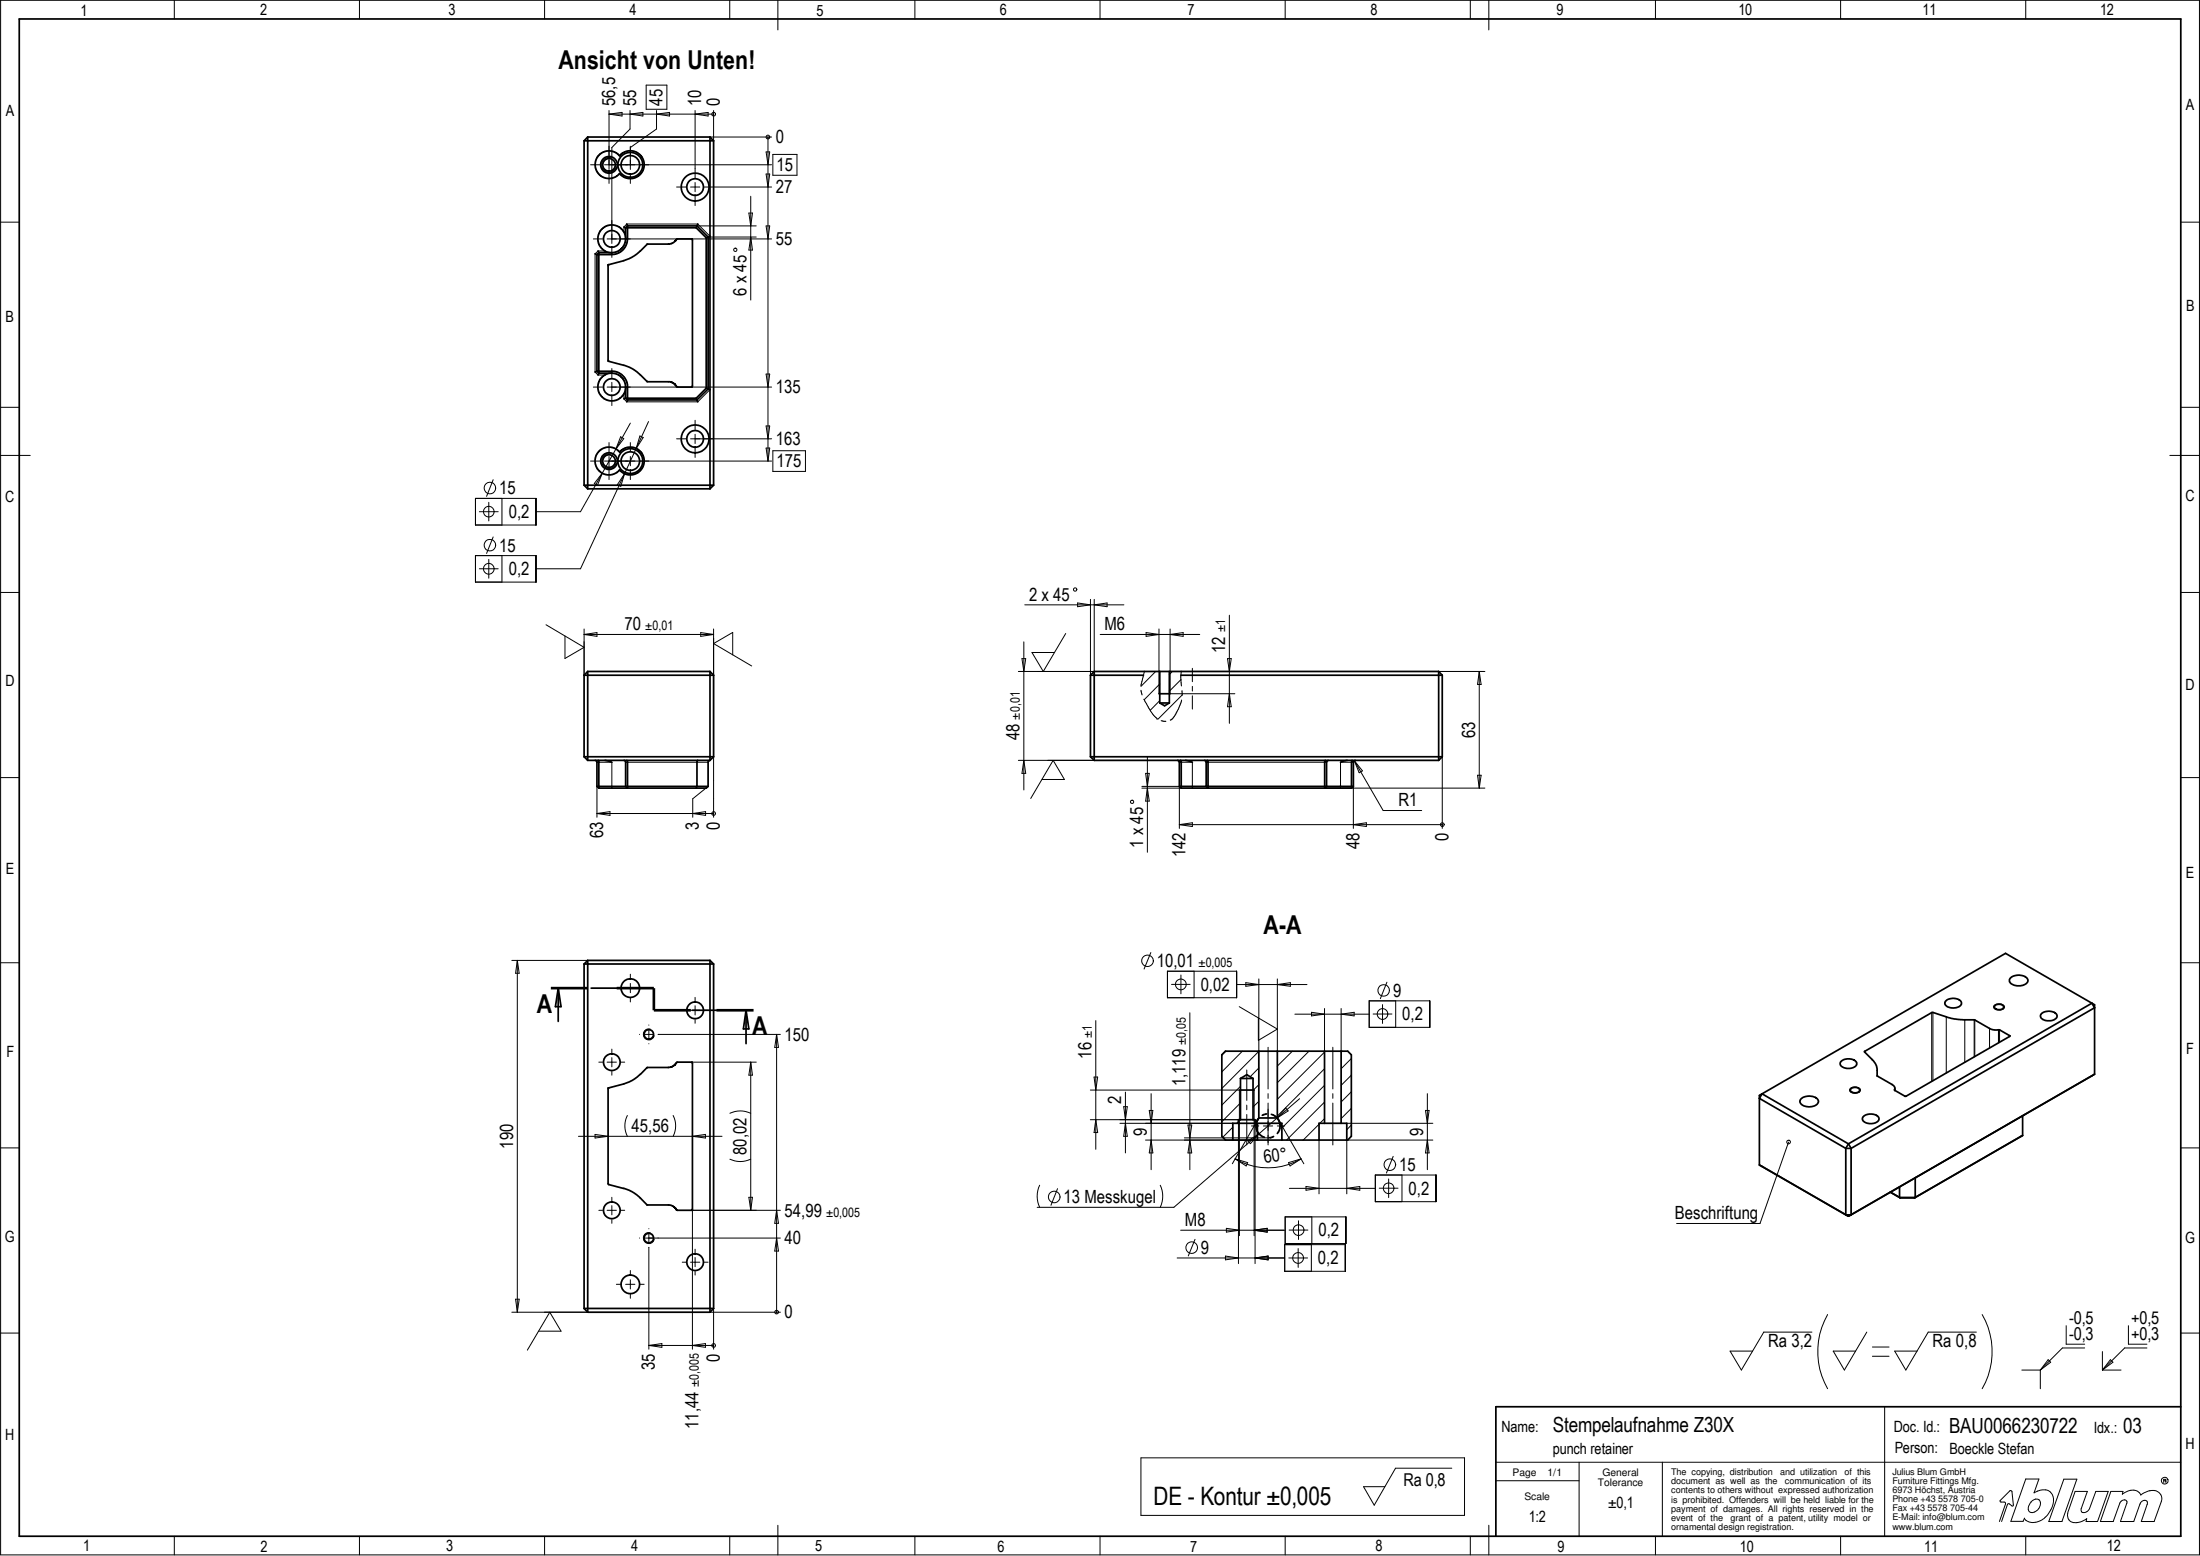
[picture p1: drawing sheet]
<svg xmlns="http://www.w3.org/2000/svg" width="594mm" height="420mm" viewBox="0 0 594 420" stroke-linecap="round" stroke-linejoin="round" font-family="sans-serif">
<g fill="none" stroke="#000" stroke-width=".27">
<path d="M.2 .1h593.7v419.8h-593.7zM47.1 .1v5M97.1 .1v5M147.1 .1v5M197.1 .1v5M210.1 .1v8M247.1 .1v5M297 .1v5M347 .1v5M397 .1v5M402 .1v8M447 .1v5"/>
<path d="M497 .1v5M547 .1v5M164.5 30.8h28.2M164.5 29.8v16M164.5 30.8l3.5-.4v.9zM170.1 29.8v5l-4.9 5v25.9M170.1 30.8l3.5-.4v.9zM170.2 39.5v6.3M174.5 23h5.6v6.5h-5.6zM177.3 29.8v5l-7.1 5M177.3 30.8l3.5-.4v.9zM187.7 29.8v18.2"/>
<path d="M187.7 30.8l3.5-.4v.9zM191.7 37h16.7M192.7 30.8h.1M192.7 29.8v8.2M207.4 37h.1M207.4 37v87.5M.2 60h5M159.5 44.5h2.5M163.2 44.5h45.2M164.5 47v2.5M165 42.6a2 2 0 0 0-2.5 1.4 2 2 0 0 0 1.5 2.5 2 2 0 0 0 2.4-1.5M170.2 47v2.5"/>
<path d="M182.7 50.5h2.5M186.5 50.5h2.5M187.7 49.3v2.5M187.7 53v2.5M190.2 50.5h18.2M202.2 57.5h1l-.5 3.5zM202.7 53v28M206.9 41h.9l-.4 3.5zM206.9 47h.9l-.4 3.5zM208.7 41.7h6.5v5.6h-6.5zM588.9 60h5M160.2 64.5h2.5"/>
<path d="M163.4 67.8h-1.9l-.8 .7v32l.8 .8h1.9M164 64.5h44.4M165.2 67v2.5M168.5 62.7v-1.4l.7-.8h19.2l3.3 3.3M188.2 61h16M191.2 64h13M202.7 64l.5 3.5h-1zM206.9 61h.9l-.4 3.5zM165.2 99.5v2.5M.2 110h5M160.2 104.5h2.5M164 104.5h44.4"/>
<path d="M164.5 119.5v2.5M165.2 103.3v2.4M165.2 107v2.5M167.6 117.9l.8 .5-2.1 2.8zM170.2 119.5v2.5M170.2 114.3l-3.9 6.9M172.8 117.7l.9 .5-1.9 2.9zM175.1 113.8l-6.5 14.1M182.7 118.5h2.5M186.5 118.5h21.9M187.7 113.5v2.5M187.7 117.3v2.5"/>
<path d="M191.7 105.2l-3.3 3.3h-19.2l-.7-.8v-1.3M206.9 101h.9l-.4 3.5zM206.9 115h.9l-.4 3.5zM588.9 110h5M.2 123h8M128.4 134.6h16.3v7.2h-16.3zM129.4 138.2h5.1M132 135.6v5.1M133.2 129.5l-1.8 4.5M135.5 134.6v7.2M159.5 124.5h2.5M162.6 127.8l-1.3 3.3-.8-.5z"/>
<path d="M163.2 124.5h45.2M164.5 123.3v2.5M164.5 127v2.5M165 122.6a2 2 0 0 0-2.5 1.4 2 2 0 0 0 1.5 2.5 2 2 0 0 0 2.4-1.5M166.3 121.2l-9.5 17h-12.1M168.6 127.9l-11.8 25.7h-12.1M168.6 127.9l-1 3.4-.9-.4zM170.2 123.3v2.5M170.2 127v2.5M187.7 121v2.5M206.9 121h.9l-.4 3.5zM208.7 121.7h8.8v5.6h-8.8z"/>
<path d="M585.9 123h8M.2 160h5M128.4 150h16.3v7.2h-16.3zM129.4 153.6h5.1M132 151v5.1M133.2 145l-1.8 4.4M135.5 150v7.2M588.9 160h5M147.4 168.7l10.3 6.1-5.1 3v-6.1M157.7 171.3l3.5-.5v1zM157.7 169.8v12.5M157.7 171.3h35"/>
<path d="M189.2 170.8l3.5 .5-3.5 .5zM192.7 169.8v12.5M197.9 176.8v-6l-5.2 3 10.3 6M276 177.8h1l-.5 3.5zM276.5 173.3v40M276.7 163.3h26.8M287.8 171.1l-6.1 10.2-3-5.1h6M291 162.8l3.5 .5-3.5 .5zM294.5 161.8v20.5M295.5 161.8v20.5M295.5 163.3l3.5-.5v1zM297.1 171.3h26.9"/>
<path d="M309.5 170.8l3.5 .5-3.5 .5zM313 169.8v17.5M316 169.8v17.5h17.5M316 171.3l3.5-.5v1zM331.5 177.8h1l-.5 3.5zM332 166.1v29.2M275 181.3h20.5M308.1 186.4l.3 1.3M308.9 188.8l.1 .1M309 188.9l2 3.5 1.5 1.6M309 181.3l-.9 3.9M312.1 181.3l-4 4"/>
<path d="M312.5 194h.1M313.2 184.7l-4.2 4.2M313.2 189.2l-2.6 2.6M313.6 194.6l1.2 .2M316 181.3h17.5M316.6 181.3l-.8 .9M318.9 183.5l-3.1 3.1M319 181.3l-.2 1.7 .2 2.2M319 185.2h.1M319.1 189a11.7 11.7 0 0 1-3 5.4h-.1M319.2 186.5v1.2M319.2 187.7l-6.5 6.5"/>
<path d="M322 180.5v3.6M322 185.3v1.3M322 187.9v3.6M332 187.3l.5 3.5h-1zM388.5 181.3h12.5M399.5 181.3v31.5M399.5 181.3l.5 3.5h-1zM.2 210h5M161.2 205.8h4v7M161.2 219.7h31.5M161.2 212.3v8.4M161.2 219.7l3.5-.5v1z"/>
<path d="M168.9 205.8h22.3M187.1 219.7l3.4-.5v1zM191.2 212.3l-4.1 3.4v5M192.7 219.7h.1M192.7 204.3v16.4M275 205.3h20.5M276.5 205.3l.5 3.5h-1zM281.4 210.5h6l-3-5.2-6.1 10.3M308.3 212.3h10.2v11.4M308.3 212.8h10.7M309.4 208.8h.9l-.5 3.5zM309.8 204.3v25.8"/>
<path d="M309.8 212.8l.5 3.5h-.9zM318.5 205.8h3.5v7M325.7 205.8h32.5M357.7 212.8h43.3M365.5 205.8h-3.5v7M365.5 212.3v11.4M365.7 205.4l7.8 13.5h10.4M365.7 205.4l2.2 2.8-.9 .5zM389.5 204.3v19.4M399 209.3h1l-.5 3.5zM588.9 210h5M318.5 222.7l3.5-.5v1z"/>
<path d="M318.5 222.7h71M365.5 222.7l3.5-.5v1zM389.5 222.7h.1M.2 260h5M138.2 259.3h20.5M139.7 259.3v95M139.7 259.3l.5 3.5h-1zM310.8 257.2l-1.9 4.5M588.9 260h5M166.4 266.8h1.3M168.9 266.8h2.5M170.2 263.1v1.2"/>
<path d="M170.2 265.6v2.5M170.2 269.3v1.3M172.7 279.3h.1M172.7 266.8h1.2M173.9 279.3h2.5M175.2 276.8h.1M175.2 278v2.5M175.6 277.9a1.49 1.49 0 0 0-1.8 1 1.49 1.49 0 0 0 1 1.9 1.49 1.49 0 0 0 1.9-1.1M177.7 279.3h33M184.2 272.8h1M186.5 272.8h2.5M187.7 269.3v1"/>
<path d="M187.7 271.6v2.5M187.7 275.3v1M190.2 272.8h1M209.7 279.3v75M209.7 279.3l.5 3.5h-1zM295.9 275.6v34.7M315.2 262.3h18.7v7.1h-18.7zM316.4 265.8h5M318.9 263.3v5.1M321.3 273.5v42.3M322.4 262.3v7.1M333.9 265.9h19"/>
<path d="M334.6 271.8l10.3 6.1-5.1 3v-6M336.4 265.3l3.5 .6-3.5 .4zM339.9 264.3v19.6l-10 10M344.9 264.3v19.5M344.9 265.9l3.5-.6v1zM349.7 273.9h20M354.2 273.3l3.5 .6-3.5 .4zM357.7 272.3v11.5M362.2 272.3v11.5M362.2 273.9l3.5-.6v1zM369.7 270.3h16.4v7.1h-16.4zM370.8 273.8h5.1"/>
<path d="M373.3 271.3v5.1M374.5 265.2l-1.8 4.5M376.9 270.3v7.1M521.6 273.4v18.6M522 273.4v18.4M525.6 274.6v15.2M530.6 275.4v11.5M533.1 275.4v10M533.3 275.4v9.9M537.2 277.7v5.3M538.4 271.6a1.88 1.88 0 0 1 2.9 .3 1.69 1.69 0 0 1-3-.1zM539.7 278.1v3.5"/>
<path d="M540 278.1v3.3M542.7 279.7v.2M161.7 286.8h1M164 286.8h2.4M165.2 283.3v1M165.2 285.6v2.5M165.2 289.3v1M167.7 286.8h1M175.2 281.8v.1M186.7 286.8h17.5M202.7 286.8v40M202.7 286.8l.5 3.5h-1z"/>
<path d="M294.4 294.3h40.3v39.4M295.4 290.8h1l-.5 3.5zM303.4 298.8h1l-.5 3.5zM303.9 294.9v16.4M310.3 299.8h1l-.5 3.5zM310.8 295.3v20.5M331 283.8l-1.1 1.1M335 293.3l-5.1 5.1M335 297.8l-5.1 5.1M335.5 283.8l-5.6 5.6M336.7 288.9v8.2M336.7 298.4v1.3"/>
<path d="M338.7 294.3v39.4M339.9 288.4l-2.3 2.3M339.9 292.9l-1.5 1.5M339.9 297.4l-1.5 1.5M342.4 282.8v11.2M342.4 295.3v1.3M342.4 297.9v11.3M347.2 299.2l.6 .8-2.9 1.9zM349 283.8l-4.1 4.1M350.9 296.7l-6 5.2M353.5 283.8l-8.6 8.6M357.7 284.1l-12.8 12.7"/>
<path d="M357.7 288.6l-12.8 12.8M357.7 293.1l-11.5 11.5M357.7 297.6l-10.3 10.2M359.9 282.8v11.2M359.9 295.3v1.3M359.9 297.9v11.3M362.5 283.8l-.3 .3M364.9 285.8l-2.7 2.8M364.9 290.3l-2.7 2.8M364.9 294.8l-2.7 2.8M364.9 299.3l-2.7 2.7M384.9 299.8h1l-.5 3.5z"/>
<path d="M385.4 295.3v20.5M499.7 293.8a1.83 1.83 0 0 1 2.7 .5 1.77 1.77 0 0 1-3 .2zM503.5 283.9v.2M511.6 294.3v.1M.2 310h5M156.2 306.8h38.8M160.7 306.3l3.5 .5-3.5 .5zM169.4 301.2a6.2 6.2 0 0 0 0 5.6M181.8 301.2a6.2 6.2 0 0 1 0 5.6M187 306.8l3.5-.5v1zM197.1 313a6.6 6.6 0 0 0 5.6 0M197.1 300.6a6.6 6.6 0 0 1 5.6 0"/>
<path d="M294.4 302.3h40M295.9 302.3l.5 3.5h-1zM302.4 303.3h30.5M303.9 303.3l.5 3.5h-1zM309.3 307.8h30.2M310.8 307.8l.5 3.5h-1zM319.8 307.3h22.6M320.8 303.8h1l-.5 3.5zM321.3 307.8l.5 3.5h-1zM332.9 304.4l-2.7 2.7M333.5 312.9a17.6 17.6 0 0 0 17.8 0M333.5 312.9l3.4 1-.4 .9z"/>
<path d="M334.4 302.9l-.4 .4M334.4 303.3v37.9M335 302.3h.1M336.7 300.9v8.3M337 308.1l3-1.9-2.4 2.6zM337.9 304h2M338.9 303.3v37.9M339.1 303.3l-6.3 10.9M339.9 301.9l-1 1M340 306.2l-23 19.8h-36.9M341.2 304h2.5M344.9 301.9l-4.9 4.3"/>
<path d="M344.9 304h2M345.8 303.3l6.3 10.9M347.9 313.9l3.4-1-2.9 1.9zM356.2 303.6l-4.3 4.2M356.2 307.8v14.6M357.7 302.1l-1.3 1.2M363.7 303.3h23.2M363.7 307.8v14.6M363.9 307.8h23M364.9 303.8l-1.2 1.3M371.4 317.3h16.4v7.2h-16.4zM375 318.3v5.1"/>
<path d="M376.2 312.3l-1.8 4.4M378.6 317.3v7.2M385.4 307.8l.5 3.5h-1zM483 308.4l-7.7 22h-22.6M546.2 301.3l-29 16.8M588.9 310h5M161.7 326.8h1M164 326.8h2.4M165.2 323.3v1M165.2 325.5v2.5M165.2 329.3v1M167.7 326.8h1"/>
<path d="M172.7 334.3h.1M173.9 334.3h36.8M175.2 331.8h.1M175.2 333.1v2.5M175.2 336.8v27.5M175.6 332.9a1.49 1.49 0 0 0-1.8 1 1.49 1.49 0 0 0 1 1.8 1.49 1.49 0 0 0 1.9-1M186.7 326.8h24M187 326.6v37.7M187.7 337.3v1M187.7 339.6v2.5M202.2 323.3h1l-.5 3.5zM209.7 334.3l.5 3.5h-1z"/>
<path d="M209.7 326.8l.5 3.5h-1zM280.7 320a6.9 6.9 0 0 0 0 6M285.6 321l-1.8 4.5M313.3 320a6.9 6.9 0 0 1 0 6M317.9 339.7h29M318.8 332.2h28.2M322.7 334.6l-1.8 4.5M330.9 339.2l3.5 .5-3.5 .5zM331.2 331.7l3.5 .5-3.5 .5zM338.7 332.2l3.5-.5v1zM338.9 339.7l3.5-.5v1zM346.9 336.1h16.4v7.2h-16.4z"/>
<path d="M347 328.6h16.4v7.2h-16.4zM348 339.7h5.1M348.1 332.1h5.1M348.2 320.9h23.2M350.6 337.1v5.1M350.6 329.6v5.1M352.7 320.4l3.5 .5-3.5 .5zM354.1 336.1v7.2M354.2 328.6v7.2M363.7 320.9l3.5-.5v1zM372.4 320.8h5.1M.2 360h5"/>
<path d="M138.2 354.3h20.5M139.2 350.8h1l-.5 3.5zM145.5 359.5h6l-3-5.2-6.1 10.3M166.4 346.8h1.3M168.9 346.8h2.5M170.2 343.1v1.2M170.2 345.6v2.5M170.2 349.3v1.3M172.7 346.8h1.2M184.2 340.8h1M186.5 340.8h2.5M187.7 343.3v1"/>
<path d="M190.2 340.8h1M191.7 354.3h19M192.7 353.3v11M209.7 354.3h.1M489.3 359.7h-13l-6.1 10.3-3-5.2h6.1M493.5 355a20.3 20.3 0 0 0 0 20M504.1 359.7l-6.1 10.3-3-5.2h6.1M533.7 359.7h-13l-6.1 10.3-3-5.2h6.1M535.3 355a20 20 0 0 1 0 20M557.9 358v5h5M574.8 358v5h4.9M588.9 360h5"/>
<path d="M175.2 363.3h17.5M175.2 363.3l3.5-.5v1zM187 363.3l3.5-.5v1zM192.7 363.3h.1M505.6 366.2h4.5M505.6 363.7h4.5M508.9 379.9v34.9M546 370h5M551 370v5M553.1 367.2l.7 .6-2.8 2.2zM562.9 364h-6l-5.9 6M567.7 370h5.1"/>
<path d="M567.7 365v5M569.9 367.2l.7 .6-2.9 2.2zM579.7 364h-6l-6 6M308.1 393.7h87.4v15.5h-87.4zM392 396.5h-15.2l-5.7 9.9-2.9-5h5.8M403.9 399.8h22.5M403.9 394.8h185M426.4 394.8v20M448.9 394.8v20M547 399.4h3.6l-1.3 3.7 1.7-.7 1.4-.1a2.51 2.51 0 0 1 2.1 2.4 6.2 6.2 0 0 1-5.9 6.4l-1.2-.4-.7-.7-.4 .8h-3.3zM557.3 399.4h3.5l-4 11.4h-3.6zM584.3 399.8h.4"/>
<path d="M584.7 399.8l.2 .5M584.7 399.8l.1-.3h-.5v.8M47.1 414.8v5.1M97.1 414.8v5.1M147.1 414.8v5.1M197.1 414.8v5.1M210.1 411.9v8M247.1 414.8v5.1M297 414.8v5.1M347 414.8v5.1M397 414.8v5.1M402 411.9v8"/>
<path d="M447 414.8v5.1M497 414.8v5.1M539.9 410.8l1.7-4.7-.2-.4-1.2-.1-.1-.4 2.9-2.7 .3 .3 .4 3.7-.3 .2-.9-.7-.3 .1-1.7 4.7M547 414.8v5.1M548.7 405.3l.2-.1a1.41 1.41 0 0 1 1.7-.2 2.22 2.22 0 0 1-.2 2.5 2.22 2.22 0 0 1-2.4 .7 2.18 2.18 0 0 1 .7-2.9zM560.4 402.7h3.3l-1.7 4.8 .1 .7 .3 .2 1-.1 .8-.8 1.7-4.8h3.4l-2.9 8.1h-3.1l.2-.7a3.6 3.6 0 0 1-4.8 .3 2.79 2.79 0 0 1-.1-2.6zM570 402.7h3.3l-.2 .8a3.4 3.4 0 0 1 4.7-.3l.3 .5 2-1.1 1.6-.1a2.25 2.25 0 0 1 1.9 2.9l-1.9 5.4h-3.5l1.7-4.7v-.5a1.1 1.1 0 0 0-1.2-.4 1.1 1.1 0 0 0-.8 .9l-1.7 4.7h-3.6l1.7-4.8a.77 .77 0 0 0-.4-1 .77 .77 0 0 0-1 .3l-.5 .5-1.8 5h-3.4z"/>
<circle cx="192.7" cy="30.8" r=".51"/>
<circle cx="207.3" cy="37" r=".51"/>
<circle cx="198.6" cy="67.5" r=".44"/>
<circle cx="132" cy="138.2" r="1.44"/>
<circle cx="132.3" cy="131.8" r="1.57"/>
<circle cx="132" cy="153.6" r="1.45"/>
<circle cx="132.3" cy="147.2" r="1.58"/>
<circle cx="290.3" cy="159.2" r=".46"/>
<circle cx="192.7" cy="219.7" r=".49"/>
<circle cx="305.7" cy="216.5" r=".45"/>
<circle cx="389.5" cy="222.7" r=".49"/>
<circle cx="309.9" cy="259.5" r="1.57"/>
<circle cx="318.9" cy="265.8" r="1.45"/>
<circle cx="373.3" cy="273.8" r="1.45"/>
<circle cx="373.6" cy="267.5" r="1.57"/>
<circle cx="375.3" cy="314.5" r="1.58"/>
<circle cx="483" cy="308.4" r=".51"/>
<circle cx="284.7" cy="323.2" r="1.57"/>
<circle cx="321.8" cy="336.9" r="1.58"/>
<circle cx="350.5" cy="339.7" r="1.45"/>
<circle cx="350.7" cy="332.2" r="1.45"/>
<circle cx="375" cy="320.9" r="1.44"/>
<circle cx="209.7" cy="354.3" r=".5"/>
<circle cx="192.7" cy="363.3" r=".49"/>
<circle cx="584.6" cy="399.8" r=".92"/>
</g>
<g fill="none" stroke="#000" stroke-width=".47">
<path d="M5.2 5.1h583.7v409.7h-583.7zM157.7 38v93M157.7 38h35M158.7 37v95M158.7 37l-1 1M158.7 37h33M191.7 37v95M191.7 37l1 1M192.7 38v93M167.3 42.1l1.5-1.1 .9-.3 1.4 .1 .8 .3 1.1 .8 .7 1.2 .2 .9v1l-.3 1.2-.8 1-1.2 .8-1 .2-1.3-.1-1.2-.5-.8-.7M167.3 42.1l-.9-.8-.8-.4-1-.2-1.1 .2-1.2 .5-.7 .6-.6 1-.3 1.3 .1 1.1 .5 1.2 .7 .7 1 .6 1.3 .3 .9-.1 1.3-.5 .8-.7M160.7 68.5l.5 .2"/>
<path d="M161.2 68.7v31.5M161.5 67.8l.2 .4M161.7 68.2v32.6M161.7 68.2h3.5M161.7 68.2l-.5 .5M163.4 67.8l1.8 .4M168.4 70.4l-4.1 1.1-.1 .2v25.8l5.8 1.7 1.6 .9 1.3 1.1M168.5 61.3l.4 .2M168.9 64.5l-.2 1.3-.7 1.2-1.3 .9-1.5 .3M168.9 61.5v3l-.1-1.2-.6-1.1-.7-.7-.9-.5-1-.3-1.1 .1-1.1 .4-1 .7-.9 1.7v1.3l.7 1.9 1.2 .9M168.9 61.5h19.1M169.2 60.5l.3 .5"/>
<path d="M169.5 61l-.2 4.5-.4 1.1-.8 1-.9 .6-1.4 .5h-4.6M169.5 61h18.7M169.5 61l-.6 .5M182.7 64.7l-.8 .7-.9 .5h-6.2l-3.4 3.1-1.4 .8-1.6 .6M182.7 64.6l4.2-.1 .1 .3v39.5l-.3 .2-4-.1M182.7 64.6v.1M188 61.5l2.7 2.7M188.2 61l-.2 .5M188.2 61l3 3M188.4 60.5l-.2 .5M190.7 64.2v40.6M191.2 64l-.5 .2"/>
<path d="M191.2 64v41M191.7 63.8l-.5 .2M161.2 100.2h4.6l.9 .3 1.2 .7 .9 1 .5 1.1 .2 4.7M161.2 100.2l-.5 .3M161.2 100.2l.5 .6M161.7 100.8l-.2 .5M161.7 100.8h3.5l-1 .1-1.3 .6-.7 .7-.5 .9-.2 1 .1 1.5 .6 1.2 .7 .7 1.4 .7h1.6l1.6-.7 .9-1.2M165.2 100.8l1.3 .2 1.2 .7 .9 1.3 .3 1.5M168.9 107.5l-.4 .2M168.9 104.5l-.4 1.9M168.9 107.5h19.1M168.9 107.5l.6 .5"/>
<path d="M168.9 104.5v3M169.5 108l-.3 .5M169.5 108h18.7M172.9 101.2l2 1.8M174.9 103.1h6l1.1 .4 .7 .8M182.7 104.4h.1M188 107.5l.2 .5M188.2 108l.2 .5M190.7 104.8l-2.7 2.7M190.7 104.8l.5 .2M191.2 105l.5 .2M191.2 105l-3 3"/>
<path d="M157.7 131h35M157.7 131l1 1M158.7 132h33M167.3 126.9l-1.4 1.1-1 .2-1.4-.1-.8-.3-1-.8-.8-1.1-.2-1v-.9l.4-1.2 .8-1.1 .9-.6 .9-.3 1.2-.1 1.1 .3 1 .8a.28 .28 0 0 0 .3 .3 .28 .28 0 0 0 .3-.3l.6-.5 1.3-.5 1.2-.1 1.2 .4 .8 .5 .7 .9 .5 1.2v1.3l-.3 1-.5 1-.9 .7-1.1 .4-1.4 .1-.8-.2-1.6-1.1M192.7 131l-1 1M157.7 182.3v22M157.7 182.3h35M158.7 181.3v24M158.7 181.3h33M158.7 181.3l-1 1M191.7 181.3v24M191.7 181.3l1 1"/>
<path d="M192.7 182.3v22M294.5 182.3h14.3M294.5 182.3v22M295.5 181.3l-1 1M295.5 181.3v24M295.5 181.3h17.7M313 187.3h3M313.2 189.8h2.6M313.2 181.3h2.6M313.2 181.3v8.5M313.2 189.8l1.3 .8 1.3-.8M315.8 181.3h72.7"/>
<path d="M315.8 181.3v8.5M318.9 182.3h70.6M388.5 181.3v24M388.5 181.3l1 1M389.5 182.3v22M157.7 204.3h35M157.7 204.3l1 1M158.7 205.3h33M160.7 205.3l.5 .4v6.6M161.2 212.3h30M161.2 212.3l.5 .5M161.5 205.3l.2 .3v7.2"/>
<path d="M161.7 212.8h7.8M163.4 205.3l1.8 .5M168.5 205.3l.4 .4v6.6l.6 .5M169.2 205.3l.3 .3v7.2M188.4 205.3l-.2 .3v6.7l-.2 .5M191.2 212.3l-.5 .5h-21.2M191.7 205.3l-.5 .4v6.6M192.7 204.3l-1 1M294.5 204.3h95M294.5 204.3l1 1M295.5 205.3h93M318 205.3l.5 .4v6.6"/>
<path d="M318.5 212.3h39.7M318.5 212.3l.5 .5M318.8 205.3l.2 .3v7.2M319 212.8h7.2M320.1 205.3l1.9 .5M325.2 205.3l.5 .4v6.6l.5 .5M326 205.3l.2 .3v7.2M326.2 212.8h38.7M357.9 205.3l-.2 .4v7.1l.5-.5M358.2 212.3h7.3M358.7 205.3l-.5 .4v6.6M363.8 205.3l-1.8 .5"/>
<path d="M365.2 205.3l-.3 .5v7M365.5 212.3l-.6 .5M366 205.3l-.5 .5v6.5M389.5 204.3l-1 1M158.7 259.3l-1 1M158.7 259.3v95M158.7 259.3h33M191.7 259.3l1 1M191.7 259.3v95M150.7 266.8v9M150.7 266.8l.8 5h-1.5zM157.7 260.3h35"/>
<path d="M157.7 260.3v93M159.6 266.8h6.9M187 272.8h6.5M192.7 260.3v93M201.5 272.8v9M201.5 272.8l.7 5h-1.5zM525.4 270.3l1-.6 1.6-.1 1.2 .5 .4 .5 .1 .5-.6 .7-.6 .2-1.8 .1-.8-.2-.6-.5-.1-.7zM538.6 271.7l.6-.5h1l.6 .2 .3 .5-.5 .6-1.2 .1-.8-.4zM539.7 278.1l-2-.2-4.5-2.5-5.4-.2-6.1-1.8-18.2 10.5 2.9 3.3 .5 1.4v2l4.1 2.3 .6 .6v.8M539.7 278.1h.1M539.7 278.1l3 1.7-28 16.2h-.3l-2.8-1.7M542.9 264l1.2-.6h1.6l1.5 .6 .4 .5v.4l-.5 .7-.8 .5-1.7 .1-.8-.2-.9-.6-.3-.9z"/>
<path d="M551.2 273.8l1.1-.6 1.5-.1 1.4 .6 .3 .8-.3 .5-.8 .5-2 .1-.8-.3-.5-.5-.1-.6zM564.9 270.9l-65.8 38M564.9 270.9l.7 1.2-65.7 38M564.9 270.9l.7 .4v18.8M564.9 270.9l-23.3-13.5-65.8 38M172.9 290.1l-1.3 1.1-1.6 .9-5.8 1.7v25.9l4.2 1.2M172.9 290.1l1.8-1.9h6.2l1.3-.6 .6-.8 4.1 .1 .1 39.7-.3 .2-4-.1M334.7 294.3h4M335 291.2h3.4M335 291.2l1.7-1 1.7 1M335 291.2v11.1M338.4 291.2v11.1"/>
<path d="M339.9 283.8h5M339.9 283.8h-9l-1 1v22l1 1h25.3M339.9 283.8v18.1M344.9 283.8h12.8M344.9 283.8v18.1M357.7 283.8h4.5M357.7 283.8v19.5M362.2 283.8h1.7l1 1v22l-1 1h-.2M362.2 283.8v19.5M475.8 295.4l-.7 1.2 23.3 13.5M475.8 295.4l23.3 13.5M475.8 295.4l-.7 .4v18.8"/>
<path d="M486.3 296.8l.5-.4 .9-.4h1.7l1.3 .6 .4 .9-.4 .7-.8 .5-2 .1-.7-.1-.9-.7-.3-.6zM497.2 286.6l1.1-.6h1.5l1.2 .4 .4 .6v.4l-.4 .6-.7 .3-.7 .2-1.3-.1-1.3-.8-.1-.5zM499.7 294l.7-.3 .8-.1 .7 .2 .3 .7-.6 .5-1.1 .1-.8-.5zM511.6 294.3h.1M511.7 293.9v.6M565.6 290.1l-65.7 37.9M565.6 290.1l-18.9 10.9M334.4 303.3h4.5M334.4 303.3h-1.5v4.5M335 302.3h3.4M335 302.3h-.6v1M338.4 302.3h.5v1"/>
<path d="M338.9 303.3h.2M339.1 303.3h6.7M339.5 303.3v4.5M339.9 302a3.2 3.2 0 0 0 1.6 5.1M339.9 301.9h5M339.9 301.9l-.8 1.4M342 300.8l-1.1 .4M343.3 300.9a3.2 3.2 0 0 1 1.6 5.2M343.9 306.9l-1.2 .3M344.9 301.9l.9 1.4M345.8 303.3h.4v4.5M356.2 307.8h7.5"/>
<path d="M357.7 303.3h4.5M357.7 303.3h-1.5v4.5M362.2 303.3h1.5v4.5M475.1 314.6l24 13.8M475.1 314.6l.7 .4M498.4 310.1h1.5M498.4 310.1v17.9M499.1 308.9l-.7 1.2M499.1 308.9l.8 1.2M499.9 310.1v17.9M503.1 301.6l1.2-.7h1.5l1.2 .4 .3 .4 .1 .6-.4 .6-.7 .3-1.8 .2-1.4-.8-.2-.3zM517.2 318.1v5.2"/>
<path d="M517.4 317.9l-18.3 10.5M546.2 306.6l-29 16.7M546.2 301.3v5.3M546.2 306.6l-29.2 16.9M168.4 320.9l1.6 .5 1.4 .8 3.3 3.2h6.1l1.2 .5 .7 .7M182.7 326.6v.1M498.4 328h1.5M498.4 328l.7 .4M499.9 328l-.8 .4M510.4 321.9l2.8 1.6M512.9 323.3h4.3M512.9 320.5v2.8"/>
<path d="M512.9 323.3l.3 .2M513.2 323.5h3.8M517.2 323.3l-.2 .2M157.7 353.3h35M157.7 353.3l1 1M158.7 354.3h33M192.7 353.3l-1 1M588.9 379.9h-185v34.9"/>
<circle cx="164.5" cy="44.5" r="2.25"/>
<circle cx="164.5" cy="44.5" r="1.7"/>
<circle cx="170.2" cy="44.5" r="3.4"/>
<circle cx="170.2" cy="44.5" r="2.51"/>
<circle cx="187.7" cy="50.5" r="2.25"/>
<circle cx="187.7" cy="50.5" r="3.7"/>
<circle cx="165.2" cy="64.5" r="2.24"/>
<circle cx="165.2" cy="104.5" r="2.25"/>
<circle cx="187.7" cy="118.5" r="2.25"/>
<circle cx="187.7" cy="118.5" r="3.7"/>
<circle cx="164.5" cy="124.5" r="1.69"/>
<circle cx="164.5" cy="124.5" r="2.25"/>
<circle cx="170.2" cy="124.5" r="2.49"/>
<circle cx="170.2" cy="124.5" r="3.3"/>
<circle cx="170.2" cy="266.8" r="2.49"/>
<circle cx="175.2" cy="279.3" r="1.27"/>
<circle cx="187.7" cy="272.8" r="2.25"/>
<circle cx="165.2" cy="286.8" r="2.24"/>
<circle cx="165.2" cy="326.8" r="2.24"/>
<circle cx="175.2" cy="334.3" r="1.27"/>
<circle cx="170.2" cy="346.8" r="2.52"/>
<circle cx="187.7" cy="340.8" r="2.26"/>
</g>
<path d="M148.8 266.8h9.9M166.5 266.8h10.1v6h10M193.5 272.8h10" fill="none" stroke="#000" stroke-width=".72" stroke-linecap="butt"/>
<g font-size="7">
<text x="150.8" y="18.6">Ansicht von Unten!</text>
<text x="341.2" y="252.1">A-A</text>
<text x="144.9" y="273.5">A</text>
<text x="203.2" y="279.4">A</text>
</g>
<text font-size="6.9" x="311.5" y="406.5">DE - Kontur ±0,005</text>
<g font-size="5.6">
<text x="419.3" y="386.7">Stempelaufnahme Z30X</text>
<text x="526.3" y="386.9">BAU0066230722</text>
<text x="573.3" y="386.9">03</text>
</g>
<g font-size="4.9">
<text x="166.1" y="28.7" transform="rotate(-90 166.1 28.7)">56,5</text>
<text x="171.8" y="28.7" transform="rotate(-90 171.8 28.7)">55</text>
<text x="178.9" y="28.5" transform="rotate(-90 178.9 28.5)">45</text>
<text x="189.4" y="28.7" transform="rotate(-90 189.4 28.7)">10</text>
<text x="194.3" y="28.7" transform="rotate(-90 194.3 28.7)">0</text>
<text x="209.5" y="38.7">0</text>
<text x="209.7" y="46.2">15</text>
<text x="209.5" y="52.2">27</text>
<text x="209.5" y="66.2">55</text>
<text x="201.6" y="79.9" transform="rotate(-90 201.6 79.9)">6 x 45</text>
<text x="209.5" y="106.2">135</text>
<text x="209.5" y="120.2">163</text>
<text x="209.7" y="126.2">175</text>
<text x="134.8" y="133.5">15</text>
<text x="137.4" y="139.9">0,2</text>
<text x="134.8" y="148.9">15</text>
<text x="137.4" y="155.3">0,2</text>
<text x="277.9" y="162.2">2 x 45</text>
<text x="168.6" y="170.2">70</text>
<text x="298.2" y="170.2">M6</text>
<text x="330.8" y="176.4" transform="rotate(-90 330.8 176.4)">12</text>
<text x="275.3" y="199.9" transform="rotate(-90 275.3 199.9)">48</text>
<text x="398.3" y="199.3" transform="rotate(-90 398.3 199.3)">63</text>
<text x="377.6" y="217.8">R1</text>
<text x="162.8" y="226.3" transform="rotate(-90 162.8 226.3)">63</text>
<text x="188.7" y="224" transform="rotate(-90 188.7 224)">3</text>
<text x="194.3" y="224" transform="rotate(-90 194.3 224)">0</text>
<text x="391.1" y="227" transform="rotate(-90 391.1 227)">0</text>
<text x="308.7" y="229" transform="rotate(-90 308.7 229)">1 x 45</text>
<text x="320.1" y="231.5" transform="rotate(-90 320.1 231.5)">142</text>
<text x="367.1" y="229.3" transform="rotate(-90 367.1 229.3)">48</text>
<text x="312.4" y="261.2">10,01</text>
<text x="324.2" y="267.5">0,02</text>
<text x="376.2" y="269.2">9</text>
<text x="378.7" y="275.5">0,2</text>
<text x="211.9" y="281">150</text>
<text x="294.8" y="285.8" transform="rotate(-90 294.8 285.8)">16</text>
<text x="320.2" y="293.4" transform="rotate(-90 320.2 293.4)">1,119</text>
<text x="302.8" y="298.2" transform="rotate(-90 302.8 298.2)">2</text>
<text x="170.6" y="305.7">45,56</text>
<text x="138.6" y="310.2" transform="rotate(-90 138.6 310.2)">190</text>
<text x="201.6" y="311.9" transform="rotate(-90 201.6 311.9)">80,02</text>
<text x="309.7" y="306.7" transform="rotate(-90 309.7 306.7)">9</text>
<text x="384.3" y="306.7" transform="rotate(-90 384.3 306.7)">9</text>
<text x="341.5" y="314" transform="rotate(-8 341.5 314)">60°</text>
<text x="377.8" y="316.2">15</text>
<text x="380.4" y="322.6">0,2</text>
<text x="211.9" y="328.5">54,99</text>
<text x="287.2" y="324.9">13 Messkugel</text>
<text x="452.3" y="329.3">Beschriftung</text>
<text x="211.9" y="336">40</text>
<text x="319.9" y="331.1">M8</text>
<text x="356" y="333.9">0,2</text>
<text x="324.3" y="338.6">9</text>
<text x="355.9" y="341.4">0,2</text>
<text x="211.9" y="356">0</text>
<text x="477.4" y="363.7">Ra 3,2</text>
<text x="521.8" y="363.7">Ra 0,8</text>
<text x="176.9" y="369.9" transform="rotate(-90 176.9 369.9)">35</text>
<text x="194.3" y="367.7" transform="rotate(-90 194.3 367.7)">0</text>
<text x="188.6" y="385.8" transform="rotate(-90 188.6 385.8)">11,44</text>
</g>
<g font-size="4.8">
<text x="558.7" y="357.4">-0,5</text>
<text x="575.5" y="357.4">+0,5</text>
<text x="558.7" y="361.9">-0,3</text>
<text x="575.5" y="361.9">+0,3</text>
<text x="379" y="401.2">Ra 0,8</text>
</g>
<g font-size="4.2">
<text x="21.8" y="4.2">1</text>
<text x="70.2" y="4.1">2</text>
<text x="121.1" y="4.1">3</text>
<text x="170" y="4.1">4</text>
<text x="220.5" y="4.2">5</text>
<text x="270" y="4.1">6</text>
<text x="320.6" y="4.1">7</text>
<text x="370.1" y="4.1">8</text>
<text x="420.3" y="4.1">9</text>
<text x="469.5" y="4.1">10</text>
<text x="519.2" y="4.1">11</text>
<text x="567.1" y="4.1">12</text>
<text x="590.3" y="29.8">A</text>
<text x="1.6" y="31.3">A</text>
<text x="590.3" y="83.9">B</text>
<text x="1.5" y="86.8">B</text>
<text x="1.4" y="135.5">C</text>
<text x="590.2" y="135.3">C</text>
<text x="1.5" y="185.3">D</text>
<text x="590.2" y="186.4">D</text>
<text x="1.6" y="236.1">E</text>
<text x="590.3" y="237.1">E</text>
<text x="1.7" y="285.5">F</text>
<text x="590.3" y="284.7">F</text>
<text x="1.3" y="335.5">G</text>
<text x="590.1" y="335.7">G</text>
<text x="1.4" y="388.9">H</text>
<text x="405.5" y="386.8">Name:</text>
<text x="511.4" y="386.8">Doc. Id.:</text>
<text x="565.4" y="386.9">Idx.:</text>
<text x="419.3" y="392.5">punch retainer</text>
<text x="511.6" y="392.3">Person:</text>
<text x="526.4" y="392.6">Boeckle Stefan</text>
<text x="590.2" y="391.2">H</text>
<text x="434.2" y="407.3">±0,1</text>
<text x="412.8" y="411">1:2</text>
<text x="22.4" y="418.9">1</text>
<text x="70.3" y="419">2</text>
<text x="120.5" y="418.8">3</text>
<text x="170.4" y="418.8">4</text>
<text x="220.1" y="418.8">5</text>
<text x="269.4" y="419">6</text>
<text x="321.3" y="419">7</text>
<text x="371.4" y="418.8">8</text>
<text x="420.6" y="419">9</text>
<text x="469.9" y="419">10</text>
<text x="519.6" y="419">11</text>
<text x="569" y="418.8">12</text>
</g>
<g font-size="3.5">
<text x="174.2" y="170.2">±0,01</text>
<text x="330.9" y="170.8" transform="rotate(-90 330.9 170.8)">±1</text>
<text x="275.4" y="194.3" transform="rotate(-90 275.4 194.3)">±0,01</text>
<text x="323.6" y="261.2">±0,005</text>
<text x="294.8" y="280.2" transform="rotate(-90 294.8 280.2)">±1</text>
<text x="320.2" y="282.2" transform="rotate(-90 320.2 282.2)">±0,05</text>
<text x="223.1" y="328.5">±0,005</text>
<text x="188.7" y="374.6" transform="rotate(-90 188.7 374.6)">±0,005</text>
</g>
<g font-size="2.8">
<text x="408.5" y="398.4">Page</text>
<text x="417.9" y="398.4">1/1</text>
<text x="431.5" y="401.4">Tolerance</text>
<text x="432.8" y="398.6">General</text>
<text x="411.6" y="405">Scale</text>
</g>
<g font-size="2.5">
<text x="451.3" y="398.3">The copying, distribution</text>
<text x="451.3" y="400.8">document as well as the</text>
<text x="480.7" y="398.3">and utilization</text>
<text x="482" y="400.8">communication of its</text>
<text x="498.1" y="398.3">of this</text>
<text x="511" y="398.2">Julius Blum GmbH</text>
<text x="511" y="400.7">Furniture Fittings Mfg.</text>
<text x="451.3" y="403.3">contents to others without expressed authorization</text>
<text x="451.3" y="405.7">is prohibited. Offenders will be held liable for the</text>
<text x="511" y="403.1">6973 Höchst, Austria</text>
<text x="511" y="405.6">Phone +43 5578 705-0</text>
<text x="451.3" y="408.2">payment of damages. All rights reserved in the</text>
<text x="451.3" y="410.7">event of the</text>
<text x="451.3" y="413.1">ornamental design registration.</text>
<text x="467.3" y="410.7">grant of a patent, utility model or</text>
<text x="511" y="408.1">Fax +43 5578 705-44</text>
<text x="511" y="410.5">E-Mail: info@blum.com</text>
<text x="511" y="413">www.blum.com</text>
</g>
</svg>
